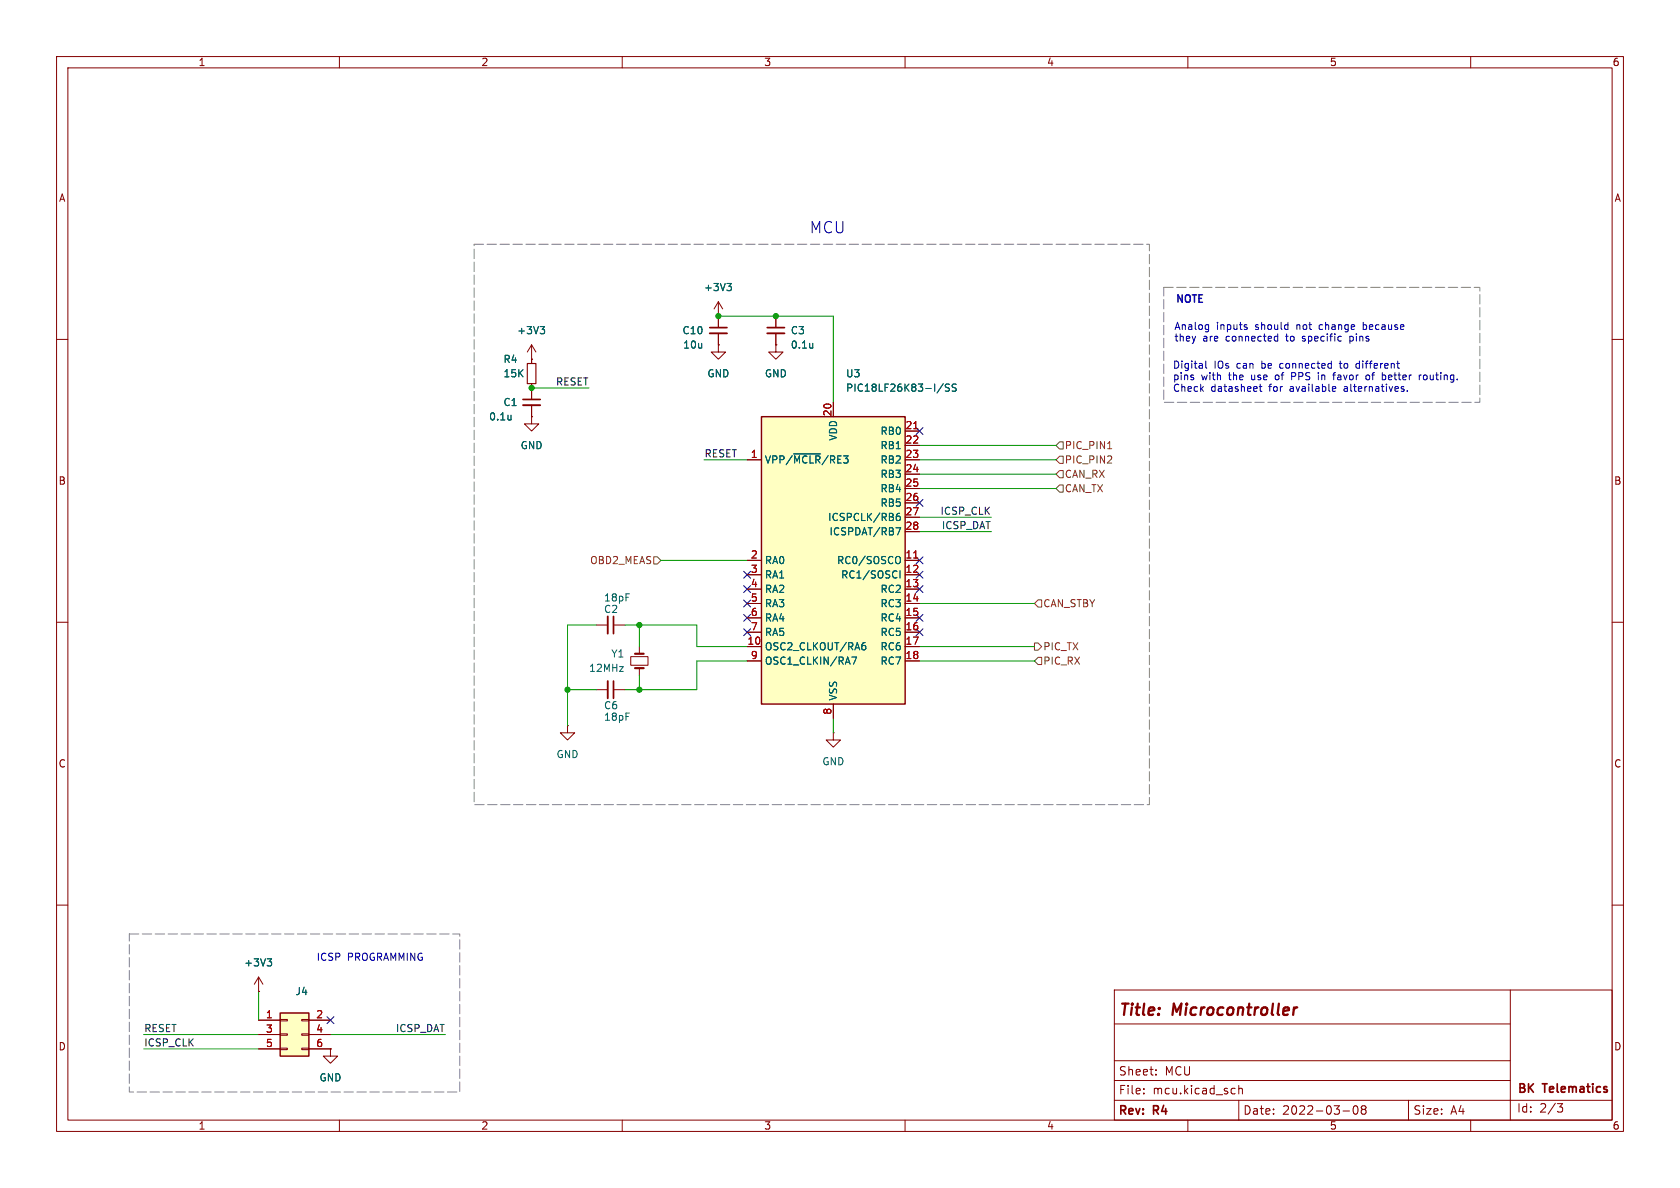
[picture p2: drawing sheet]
<svg xmlns="http://www.w3.org/2000/svg" width="297mm" height="210mm" viewBox="0 0 297 210" stroke-linecap="round" stroke-linejoin="round" font-family="sans-serif">
<g fill="none" stroke="#840000" stroke-width=".18">
<path d="M10 10h277v190h-277zM12 12h273v186h-273zM60 10v2M110 10v2M160 10v2M210 10v2M260 10v2M10 60h2M285 60h2M10 110h2M105.4 110.5h2M108.5 110.5h2"/>
<path d="M111.5 116.1h3.1v1.5h-3.1zM113 114.3v1.3M113 118.1v1.3M285 110h2M10 160h2M197 175h88v23h-88zM267 175v23M285 160h2M60 198v2M110 198v2M160 198v2M197 194.5h88"/>
<path d="M197 191h70M197 187.5h70M197 181h70M202.2 193.2v.2M202.2 192.4v.2M204.4 189.9v.1M204.4 189.1v.2M210 198v2M217.9 192.4h.5M218.4 193.3l-.5 .1M219 192.5l.2-.1h.4v1M219 191.9v1.5"/>
<path d="M219 194.5v3.5M237.4 196.4h1.2M239.4 195.6l.2-.1a.81 .81 0 0 1 .6 .6 .81 .81 0 0 1-.3 .8l-.2 .1a.81 .81 0 0 1-.3-1.4zM240.9 196.1l-.3-.3 .3-.3h.5l.1 .3-.3 .3M240.9 196.1l-.3 .3 .1 .4 .2 .2 .5-.1 .1-.2-.1-.4-.2-.2M240.9 196.1h.3M249 194.5v3.5M260 198v2M275.3 195.1h1l-.5 .6 .4 .1 .1 .5-.3 .3h-.5"/>
</g>
<path d="M229.3 178.1l-.5 .2" fill="none" stroke="#840000" stroke-width=".4"/>
<path d="M108.5 109v3" fill="none" stroke="#840000" stroke-width=".3"/>
<path d="M107.4 109v3" fill="none" stroke="#840000" stroke-width=".33"/>
<path d="M112.3 118.1h1.5M112.3 115.6h1.5" fill="none" stroke="#840000" stroke-width=".38"/>
<path d="M134.6 73.7h25.4v50.8h-25.4z" fill="#ffffc2"/>
<path d="M134.6 73.7h25.4v50.8h-25.4z" fill="none" stroke="#840000" stroke-width=".25"/>
<g fill="none" stroke="#840000" stroke-width=".18">
<path d="M127 61v1.2h1.3l-1.3 1.3-1.3-1.3h1.3M127 61h.1M147.3 71.1v2.6M160 76.2h2.6M160 78.7h2.6M132.1 81.3h2.5M132.1 99.1h2.5M160 81.3h2.6M160 99.1h2.6M160 83.8h2.6M160 86.4h2.6M160 88.9h2.6"/>
<path d="M160 91.4h2.6M160 94h2.6M132.1 101.6h2.5M132.1 104.1h2.5M132.1 106.7h2.5M132.1 109.2h2.5M132.1 111.8h2.5M132.1 114.3h2.5M132.1 116.8h2.5M160 101.6h2.6M160 104.1h2.6M160 106.7h2.6"/>
<path d="M160 109.2h2.6M160 111.8h2.6M160 114.3h2.6M160 116.8h2.6M100.3 128.3v1.2h1.3l-1.3 1.3-1.2-1.3h1.2M100.3 128.3h.1M105.4 121.9h2M108.5 121.9h2M147.3 124.5v2.5M45.7 175.3h.1M45.7 172.7l-.7 1.3M45.7 172.7l.8 1.3"/>
<path d="M45.7 172.7v2.6M58.4 185.4v1.3h1.3l-1.3 1.3-1.3-1.3h1.3M58.4 185.4h.1"/>
</g>
<g fill="none" stroke="#006464" stroke-width=".18">
<path d="M166.7 67.8l-1 1.7M167.8 68l-.4-.1-.2 .1v.4l.5 .2 .1 .3-.2 .3-.5-.1M169 68l-.4-.1-.2 .1v.4l.5 .2 .1 .3-.2 .3-.5-.1M140.3 80.2h4.8M158.4 93.3h.8l-.5 1.3M158.6 98.4a.43 .43 0 0 1 .6 .4v.4a.43 .43 0 0 1-.6 .4M159 90.7l-.3 .1a.86 .86 0 0 0 0 1.2l.4-.1 .1-.4-.3-.3-.3 .1-.2 .2M150.6 116.1h.8l-.5 1.3M152.6 114.1h.2l.3 .2-.1 .5-.4 .1M152.9 113.6l-.3 .1M159.1 100.9v1.3M47.2 169.5h.8l-.4 .5"/>
<path d="M47.8 170l.2 .2v.3l-.2 .3"/>
</g>
<path d="M161.5 75.8h.8M161.5 98.6h.8" fill="none" stroke="#a90000" stroke-width=".18"/>
<path d="M108.5 120.4v3" fill="none" stroke="#840000" stroke-width=".3"/>
<path d="M107.4 120.4v3" fill="none" stroke="#840000" stroke-width=".33"/>
<path d="M49.5 179.1h5.1v7.6h-5.1z" fill="#ffffc2"/>
<path d="M49.5 179.1h5.1v7.6h-5.1z" fill="none" stroke="#840000" stroke-width=".25"/>
<g fill="none" stroke="#840000" stroke-width=".18">
<path d="M127 55.9h.1M127 53.3l-.8 1.3M127 53.3l.8 1.3M127 53.3v4.6M127 58.9v2.1M137.2 55.9v2M137.2 58.9v2.1M94 73.7v1.2h1.2l-1.2 1.3-1.3-1.3h1.3M94 73.7h.1M94 63.5h.1M94 61v3.3M94 67.8v2.8"/>
<path d="M94 71.6v2.1M94 61l-.8 1.2M94 61l.7 1.2M127 61h.1M137.2 61v1.2h1.2l-1.2 1.3-1.3-1.3h1.3M137.2 61h.1M147.3 71.1v2.6M160 76.2h2.6M160 78.7h2.6M132.1 81.3h2.5M132.1 99.1h2.5M160 81.3h2.6"/>
<path d="M160 99.1h2.6M160 83.8h2.6M160 86.4h2.6M160 88.9h2.6M160 91.4h2.6M160 94h2.6M132.1 101.6h2.5M132.1 104.1h2.5M132.1 106.7h2.5M132.1 109.2h2.5M132.1 111.8h2.5M132.1 114.3h2.5"/>
<path d="M132.1 116.8h2.5M160 101.6h2.6M160 104.1h2.6M160 106.7h2.6M160 109.2h2.6M160 111.8h2.6M160 114.3h2.6M160 116.8h2.6M147.3 129.5v1.3h1.3l-1.3 1.3-1.3-1.3h1.3M147.3 129.5h.1M147.3 124.5v2.5M45.7 175.3h.1"/>
<path d="M45.7 180.3h3.8M45.7 182.9h3.8M45.7 185.4h3.8M49.5 180.2h1.3v.3h-1.3zM49.5 182.8h1.3v.2h-1.3zM49.5 185.3h1.3v.2h-1.3zM53.3 180.2h1.3v.3h-1.3zM53.3 182.8h1.3v.2h-1.3zM53.3 185.3h1.3v.2h-1.3zM54.6 180.3h3.8M54.6 182.9h3.8M54.6 185.4h3.8"/>
<path d="M58.4 185.4h.1"/>
</g>
<g fill="none" stroke="#006464" stroke-width=".18">
<path d="M95.5 57.7h.8l-.4 .5M96 58.2l.3 .3v.3l-.3 .2M128.5 50.1h.8l-.4 .5M129.1 50.6l.2 .2v.3l-.2 .3M90.3 73.4v.8M90.3 74.1v.1M143.7 60.7v.8M143.7 61.4l-.1 .1M166.7 67.8l-1 1.7M167.8 68l-.4-.1-.2 .1v.4l.5 .2 .1 .3-.2 .3-.5-.1M169 68l-.4-.1-.2 .1v.4l.5 .2 .1 .3-.2 .3-.5-.1M140.3 80.2h4.8"/>
<path d="M158.4 93.3h.8l-.5 1.3M158.6 98.4a.43 .43 0 0 1 .6 .4v.4a.43 .43 0 0 1-.6 .4M159 90.7l-.3 .1a.86 .86 0 0 0 0 1.2l.4-.1 .1-.4-.3-.3-.3 .1-.2 .2M150.6 116.1h.8l-.5 1.3M152.6 114.1h.2l.3 .2-.1 .5-.4 .1M152.9 113.6l-.3 .1M159.1 100.9v1.3M47.2 169.5h.8l-.4 .5M47.8 170l.2 .2v.3l-.2 .3"/>
</g>
<path d="M93.2 64.3h1.5v3.5h-1.5z" fill="none" stroke="#840000" stroke-width=".2"/>
<path d="M125.5 57.9h3M135.6 57.9h3.1M92.5 70.6h3" fill="none" stroke="#840000" stroke-width=".3"/>
<path d="M125.5 58.9h3M135.6 58.9h3.1M92.5 71.6h3" fill="none" stroke="#840000" stroke-width=".33"/>
<path d="M186.7 78.7l.6-.6h.7v1.3h-.7zM195.8 79.3h.7M115.6 98.4h.6l.6 .7-.6 .6h-.6zM186.7 83.8l.6-.6h.7v1.3h-.7zM186.7 81.3l.6-.7h.7v1.3h-.7zM187.3 85.7h.7v1.3h-.7l-.6-.6zM182.9 113.7h.6l.6 .6-.6 .6h-.6zM183.5 106h.6v1.3h-.6l-.6-.6zM183.5 116.2h.6v1.3h-.6l-.6-.7z" fill="none" stroke="#725600" stroke-width=".18"/>
<g fill="none" stroke="#009600" stroke-width=".18">
<path d="M127 55.9h20.3v15.2M94 68.6h10.1M162.6 78.7h24.1M116.8 99.1h15.3M124.5 81.3h7.6M162.6 81.3h24.1M162.6 83.8h24.1M162.6 94h12.7M162.6 91.4h12.7M162.6 86.4h24.1M105.4 110.5h-5.1v17.8M110.5 110.5h12.7v3.8h8.9"/>
<path d="M113 110.5v3.8M113 119.4v2.5M132.1 116.8h-8.9v5.1h-12.7M162.6 114.3h20.3M162.6 116.8h20.3M162.6 106.7h20.3M100.3 121.9h5.1M147.3 127v2.5M45.7 175.3v5M25.4 185.4h20.3M25.4 182.9h20.3M58.4 182.9h20.3"/>
</g>
<g fill="none" stroke="#000084" stroke-width=".18">
<path d="M162 75.6l1.2 1.2M163.2 75.6l-1.2 1.2M162 98.5l1.2 1.2M162 88.3l1.2 1.2M163.2 98.5l-1.2 1.2M163.2 88.3l-1.2 1.2M131.5 101l1.2 1.2M131.5 111.2l1.2 1.2M131.5 108.6l1.2 1.2M131.5 103.5l1.2 1.2M131.5 106.1l1.2 1.2M132.7 106.1l-1.2 1.2"/>
<path d="M132.7 101l-1.2 1.2M132.7 111.2l-1.2 1.2M132.7 108.6l-1.2 1.2M132.7 103.5l-1.2 1.2M162 101l1.2 1.2M162 103.5l1.2 1.2M162 111.2l1.2 1.2M162 108.6l1.2 1.2M163.2 101l-1.2 1.2M163.2 103.5l-1.2 1.2M163.2 111.2l-1.2 1.2M163.2 108.6l-1.2 1.2"/>
<path d="M57.8 179.7l1.2 1.2M59 179.7l-1.2 1.2"/>
</g>
<g fill="none" stroke="#0000c2" stroke-width=".18">
<path d="M213.3 57.4l.4 .1M213.7 57.4v1l-.3 .3M213.7 58.2h-.4M220.1 57.8l.3 .1 .1 .2-.2 .1h-.2M220.1 57.4l.3 .1M225.4 59.5h.5M225.9 59v1.3M238.6 59.4v1.3M238.8 59.4l-.2 .1M241 57v1.2M241 58.2h.1M241.1 57.4l-.1 .1"/>
<path d="M213.2 63.8v1.1l.2 .2M222.6 68.3h.5M222.8 67.9v1.1l.3 .2M225.4 60.2h.5M228.3 65.9v1.2M228.3 66.5h.5M233.1 65.9v.1M233.1 66.3v.8M235.6 66.3h.5M235.7 68.3l.4 .1 .1 .2-.7 .2M236.1 69.1l-.4 .1M236.1 65.9l-.3 .1v1.1"/>
<path d="M236.8 64.2h.4M236.9 63.8l.1 1.2M238.6 60.2l.2 .1M240.2 64.2l-.4 .1-.1 .2 .1 .5 .4 .1M241.6 66.4l.3-.1 .2 .2v.4l-.2 .2h-.3l-.1-.2zM244.7 66.3l.3 .2v.4l-.3 .2M248.1 68.8l.1 .1-.1 .3M248.1 68.3l.1 .1M248.8 69.1v.1M251.3 66.3l-.4 .2M252.1 66.3l-.3 .1-.2 .1 .1 .5 .4 .1"/>
</g>
<path d="M83.8 43.2h119.4v99h-119.4zM205.7 50.8h55.9v20.3h-55.9zM22.9 165.1h58.4v27.9h-58.4z" fill="none" stroke="#848484" stroke-width=".18" stroke-dasharray="1.7 .6"/>
<path d="M161.5 75.8h.8M161.5 98.6h.8" fill="none" stroke="#a90000" stroke-width=".18"/>
<g fill="#009600" stroke="#009600" stroke-width=".18">
<circle cx="113" cy="121.9" r=".46"/>
<circle cx="100.3" cy="121.9" r=".46"/>
<circle cx="113" cy="110.5" r=".46"/>
<circle cx="94" cy="68.6" r=".46"/>
<circle cx="127" cy="55.9" r=".46"/>
<circle cx="137.2" cy="55.9" r=".46"/>
</g>
<text font-size="2.8" fill="#0000c2" x="143" y="41.4">MCU</text>
<g font-size="2.8" fill="#840000">
<text x="197.7" y="180.1">Title:</text>
<text x="207.3" y="180.1">Microcontroller</text>
</g>
<g font-size="2.1" fill="#840000">
<text x="197.7" y="190.3">Sheet:</text>
<text x="205.9" y="190.3">MCU</text>
<text x="197.6" y="197.5">Rev:</text>
<text x="197.7" y="193.7">File:</text>
<text x="203.8" y="193.7">mcu.kicad_sch</text>
<text x="204" y="197.5">R4</text>
<text x="219.7" y="197.3">Date:</text>
<text x="226.7" y="197.3">2022-03-08</text>
<text x="249.8" y="197.3">Size:</text>
<text x="256.4" y="197.3">A4</text>
<text x="268.1" y="196.9">Id:</text>
<text x="268.2" y="193.6">BK</text>
<text x="272.2" y="196.9">2/3</text>
<text x="272.9" y="193.6">Telematics</text>
</g>
<g font-size="1.8" fill="#840000">
<text x="35" y="11.9">1</text>
<text x="85" y="11.9">2</text>
<text x="135" y="11.9">3</text>
<text x="185" y="11.9">4</text>
<text x="235" y="11.9">5</text>
<text x="285" y="11.9">6</text>
<text x="10.3" y="35.9">A</text>
<text x="285.3" y="35.9">A</text>
<text x="10.3" y="85.9">B</text>
<text x="285.3" y="85.9">B</text>
<text x="10.3" y="135.9">C</text>
<text x="285.3" y="135.9">C</text>
<text x="10.3" y="185.9">D</text>
<text x="285.3" y="185.9">D</text>
<text x="35" y="199.9">1</text>
<text x="85" y="199.9">2</text>
<text x="135" y="199.9">3</text>
<text x="185" y="199.9">4</text>
<text x="235" y="199.9">5</text>
<text x="285" y="199.9">6</text>
</g>
<g font-size="1.8" fill="#006464">
<text x="124.4" y="51.7">+3V3</text>
<text x="91.3" y="59.3">+3V3</text>
<text x="120.6" y="59.3">C10</text>
<text x="139.7" y="59.3">C3</text>
<text x="88.9" y="64.4">R4</text>
<text x="120.7" y="61.8">10u</text>
<text x="139.7" y="61.8">0.1u</text>
<text x="88.9" y="72">C1</text>
<text x="88.9" y="66.9">15K</text>
<text x="125" y="66.9">GND</text>
<text x="135.1" y="66.9">GND</text>
<text x="149.5" y="66.9">U3</text>
<text x="149.5" y="69.4">PIC18LF26K83-I/SS</text>
<text x="86.4" y="74.5">0.1u</text>
<text x="148.2" y="78" transform="rotate(-90 148.2 78)">VDD</text>
<text x="155.6" y="77.1">RB0</text>
<text x="91.9" y="79.6">GND</text>
<text x="135.1" y="82.1">VPP/~{MCLR}/RE3</text>
<text x="155.6" y="79.6">RB1</text>
<text x="155.6" y="82.1">RB2</text>
<text x="155.6" y="84.7">RB3</text>
<text x="155.6" y="87.2">RB4</text>
<text x="155.6" y="89.8">RB5</text>
<text x="146.3" y="92.3">ICSPCLK/RB6</text>
<text x="146.5" y="94.8">ICSPDAT/RB7</text>
<text x="135.1" y="99.9">RA0</text>
<text x="147.9" y="99.9">RC0/SOSCO</text>
<text x="106.7" y="106.5">18pF</text>
<text x="135.1" y="102.5">RA1</text>
<text x="135.1" y="105">RA2</text>
<text x="135.1" y="107.5">RA3</text>
<text x="148.6" y="102.5">RC1/SOSCI</text>
<text x="155.6" y="105">RC2</text>
<text x="155.6" y="107.5">RC3</text>
<text x="106.7" y="108.6">C2</text>
<text x="135.1" y="110.1">RA4</text>
<text x="135.1" y="112.6">RA5</text>
<text x="155.6" y="110.1">RC4</text>
<text x="155.6" y="112.6">RC5</text>
<text x="104" y="119">12MHz</text>
<text x="108" y="116.4">Y1</text>
<text x="135.1" y="115.2">OSC2_CLKOUT/RA6</text>
<text x="135.1" y="117.7">OSC1_CLKIN/RA7</text>
<text x="155.6" y="115.2">RC6</text>
<text x="155.6" y="117.7">RC7</text>
<text x="106.7" y="125.6">C6</text>
<text x="148.2" y="124" transform="rotate(-90 148.2 124)">VSS</text>
<text x="106.7" y="127.6">18pF</text>
<text x="98.3" y="134.2">GND</text>
<text x="145.3" y="135.5">GND</text>
<text x="43.1" y="171">+3V3</text>
<text x="52.1" y="176.1">J4</text>
<text x="56.4" y="191.4">GND</text>
</g>
<g font-size="1.8" fill="#0000c2">
<text x="207.8" y="53.6">NOTE</text>
<text x="207.5" y="58.4">Analog</text>
<text x="215" y="58.4">inputs</text>
<text x="222" y="58.4">should</text>
<text x="229.5" y="58.4">not</text>
<text x="233.7" y="58.4">change</text>
<text x="241.6" y="58.4">because</text>
<text x="207.3" y="65.3">Digital</text>
<text x="207.5" y="60.5">they</text>
<text x="212.6" y="60.5">are</text>
<text x="214.6" y="65.3">IOs</text>
<text x="216.8" y="60.5">connected</text>
<text x="218.7" y="65.3">can</text>
<text x="223.3" y="65.3">be</text>
<text x="226.7" y="65.3">connected</text>
<text x="227.7" y="60.5">to</text>
<text x="230.7" y="60.5">specific</text>
<text x="237.6" y="65.3">to</text>
<text x="239.3" y="60.5">pins</text>
<text x="240.6" y="65.3">different</text>
<text x="207.3" y="67.3">pins</text>
<text x="207.3" y="69.3">Check</text>
<text x="212.4" y="67.3">with</text>
<text x="214.1" y="69.3">datasheet</text>
<text x="217.3" y="67.3">the</text>
<text x="221.5" y="67.3">use</text>
<text x="224.5" y="69.3">for</text>
<text x="225.9" y="67.3">of</text>
<text x="228.3" y="69.3">available</text>
<text x="229" y="67.3">PPS</text>
<text x="233.9" y="67.3">in</text>
<text x="236.8" y="67.3">favor</text>
<text x="238.1" y="69.3">alternatives.</text>
<text x="242.8" y="67.3">of</text>
<text x="245.8" y="67.3">better</text>
<text x="252.5" y="67.3">routing.</text>
<text x="55.9" y="169.9">ICSP</text>
<text x="61.4" y="169.9">PROGRAMMING</text>
</g>
<g font-size="1.8" fill="#0f0f0f">
<text x="98.2" y="68.2">RESET</text>
<text x="124.5" y="80.9">RESET</text>
<text x="166.2" y="91.1">ICSP_CLK</text>
<text x="166.4" y="93.6">ICSP_DAT</text>
<text x="25.4" y="182.5">RESET</text>
<text x="25.4" y="185.1">ICSP_CLK</text>
<text x="69.9" y="182.5">ICSP_DAT</text>
</g>
<g font-size="1.8" fill="#a90000">
<text x="147.1" y="73.7" transform="rotate(-90 147.1 73.7)">20</text>
<text x="160" y="75.9">21</text>
<text x="132.6" y="81">1</text>
<text x="160" y="78.5">22</text>
<text x="160" y="81">23</text>
<text x="160" y="83.6">24</text>
<text x="160" y="86.1">25</text>
<text x="160" y="88.6">26</text>
<text x="160" y="91.2">27</text>
<text x="160" y="93.7">28</text>
<text x="132.6" y="98.8">2</text>
<text x="132.6" y="101.3">3</text>
<text x="160" y="98.8">11</text>
<text x="160" y="101.3">12</text>
<text x="132.6" y="103.9">4</text>
<text x="132.6" y="106.4">5</text>
<text x="160" y="103.9">13</text>
<text x="160" y="106.4">14</text>
<text x="132.6" y="109">6</text>
<text x="132.6" y="111.5">7</text>
<text x="160" y="109">15</text>
<text x="160" y="111.5">16</text>
<text x="132" y="114">10</text>
<text x="132.6" y="116.6">9</text>
<text x="160" y="114">17</text>
<text x="160" y="116.6">18</text>
<text x="147.1" y="126.4" transform="rotate(-90 147.1 126.4)">8</text>
<text x="46.9" y="180.1">1</text>
<text x="46.9" y="182.6">3</text>
<text x="46.9" y="185.2">5</text>
<text x="55.8" y="180.1">2</text>
<text x="55.8" y="182.6">4</text>
<text x="55.8" y="185.2">6</text>
</g>
<g font-size="1.8" fill="#725600">
<text x="188.2" y="79.6">PIC_PIN1</text>
<text x="188.2" y="82.1">PIC_PIN2</text>
<text x="188.2" y="84.7">CAN_RX</text>
<text x="188.2" y="87.2">CAN_TX</text>
<text x="104.2" y="99.9">OBD2_MEAS</text>
<text x="184.3" y="107.5">CAN_STBY</text>
<text x="184.3" y="117.7">PIC_RX</text>
<text x="184.3" y="115.2">PIC_TX</text>
</g>
</svg>
